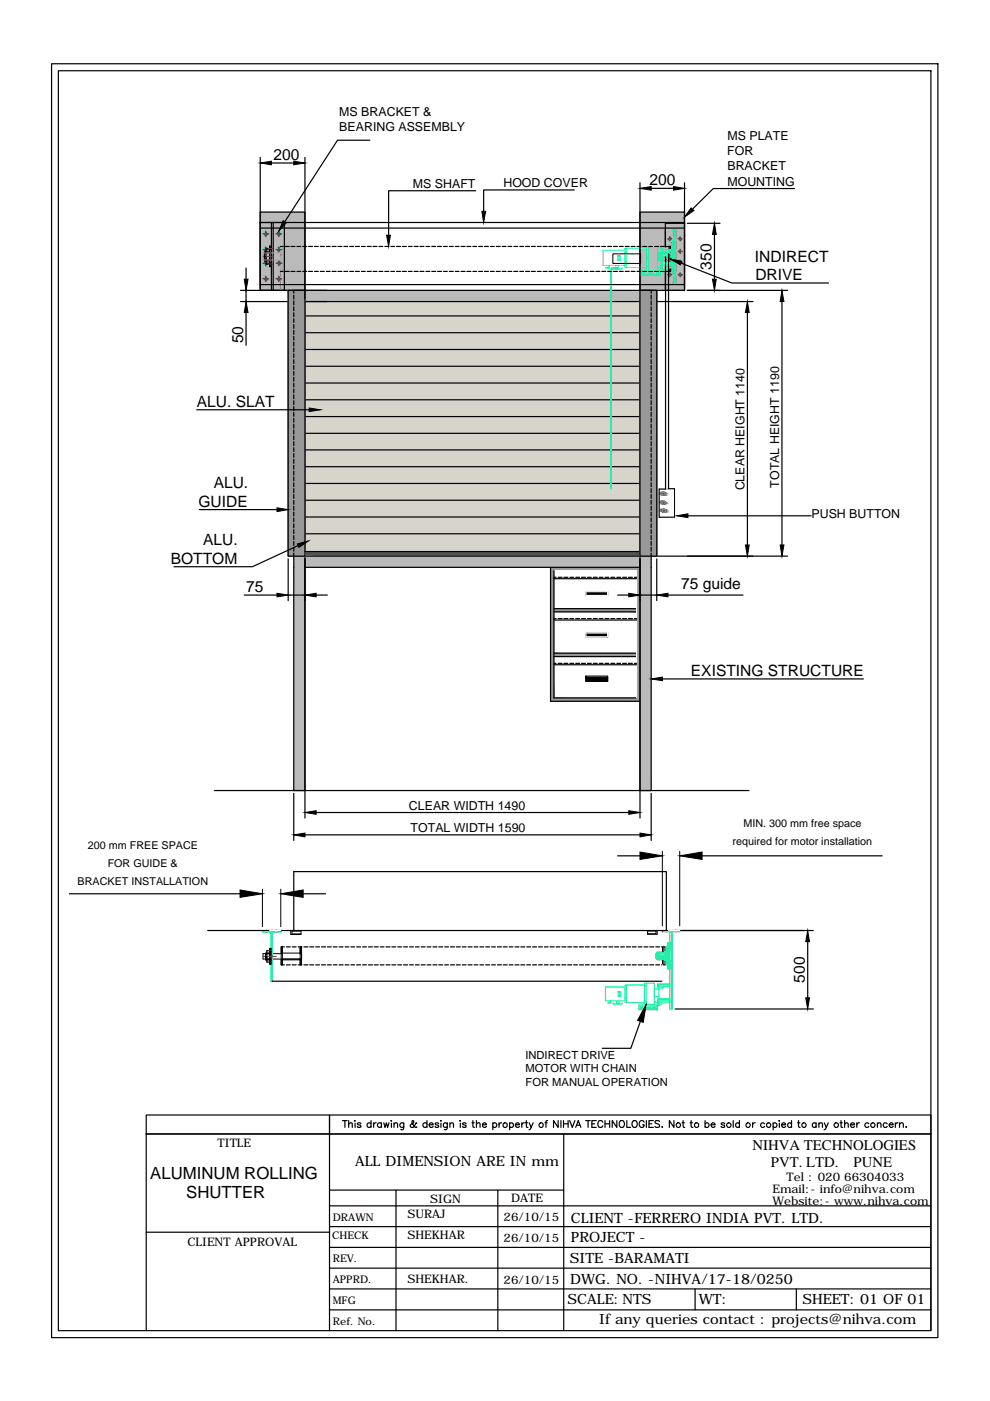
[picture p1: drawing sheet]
<svg xmlns="http://www.w3.org/2000/svg" width="210mm" height="297mm" viewBox="0 0 210 297" stroke-linecap="round" stroke-linejoin="round" font-family="sans-serif">
<!-- layer: TEBLE BOX -->
<g fill="none" stroke="#fafafa" stroke-width=".25">
<path d="M64.7 63.9h70.5v54h-70.5zM62.3 120.3v47.3h2.4v-47.3M62.3 120.3v-58.7h75.3v58.7M62.3 120.3h75.3M117.4 121h17.6v27M124.2 125.2h4.6v1.1h-4.6zM124.2 133.9h4.6v1.1h-4.6zM124.2 125.4h4.6M124.2 134.2h4.6M135.7 120.3v47.3M137.6 120.3v47.3h-2.4M45.4 167.6h113.4"/>
<path d="M57.2 197.3h2.3M141.7 197.3h2.4M140.5 204.6v3.4"/>
</g>
<!-- layer: 0 -->
<g fill="#989898" stroke="#989898" stroke-width=".21">
<path d="M116.7 120.3v.7h19zM116.7 120.3h19v.7z"/>
<path d="M135 121v27h.7zM135 121h.7v27z"/>
<path d="M116.7 121v27h.7zM116.7 121h.7v27z"/>
<path d="M116.7 148v.7h19zM116.7 148h19v.7z"/>
<path d="M117.4 129v.7h17.6zM117.4 129h17.6v.7z"/>
<path d="M117.4 138.5v.7h17.6zM117.4 138.5h17.6v.7z"/>
<path d="M62.3 61.6v56.3h2.4zM62.3 61.6h2.4v56.3z"/>
<path d="M61.1 61.6v56.3h1.2zM61.1 61.6h1.2v56.3z"/>
<path d="M138.1 61.6v56.3h1.1zM138.1 61.6h1.1v56.3z"/>
<path d="M135.7 61.6v56.3h2.4zM135.7 61.6h2.4v56.3z"/>
</g>
<g fill="none" stroke="#000" stroke-width=".25">
<path d="M10.9 13.5h188v270.1h-188zM12.4 15h185v267.1h-185zM55.2 33.4v27.6M57.5 34.6h4.8M64.7 33.4v29.9M78.4 29.7h-6.8l-11.2 17.3M135.7 38.7v79.2M138.1 39.9h4.7M145.1 38.7v22.3M168.5 40h-17.3l-4.4 4.3M52.2 56.8v2.4M55.2 45h9.5v16.6h-9.5z"/>
<path d="M55.2 47.2h5.1v14.4h-5.1zM55.2 47.2h89.9v.1M55.2 48.4h89.9M56.1 53.6h1.4M56.1 55.1h1.4M56.1 54.4h.3M57.2 52.2h.3v4.3h-.3zM57.2 53.4h-1.1v1.9h1.1M57.2 52.8h-.8v3.2h.8M57.2 52.5h.3M57.2 53h.3M57.2 55.7h.3"/>
<path d="M57.2 56.2h.3M57.5 47.2v14.4M57.9 47.2v14.4M59.5 52.3h.5M59.5 57.5h.5M60.5 52.3h.8M60.5 57.5h.8M61.7 52.3h.8M61.7 57.5h.8M63 52.3h.8M63 57.5h.8M64.2 52.3h.8"/>
<path d="M64.2 57.5h.8M65.4 52.3h.9M65.4 57.5h.9M66.7 52.3h.8M66.7 57.5h.8M67.9 52.3h.9M67.9 57.5h.9M69.2 52.3h.8M69.2 57.5h.8M70.4 52.3h.9M70.4 57.5h.9M71.6 52.3h.9"/>
<path d="M71.6 57.5h.9M72.9 52.3h.8M72.9 57.5h.8M74.1 52.3h.9M74.1 57.5h.9M75.4 52.3h.8M75.4 57.5h.8M76.6 52.3h.8M76.6 57.5h.8M77.9 52.3h.8M77.9 57.5h.8M79.1 52.3h.8"/>
<path d="M79.1 57.5h.8M80.4 52.3h.8M80.4 57.5h.8M81.6 52.3h.8M81.6 57.5h.8M82.9 52.3h.8M82.9 57.5h.8M84.1 52.3h.8M84.1 57.5h.8M85.3 52.3h.9M85.3 57.5h.9M86.6 52.3h.8"/>
<path d="M86.6 57.5h.8M87.8 52.3h.9M87.8 57.5h.9M89 52.3h.9M89 57.5h.9M90.3 52.3h.8M90.3 57.5h.8M91.5 52.3h.9M91.5 57.5h.9M92.8 52.3h.8M92.8 57.5h.8M94 52.3h.8"/>
<path d="M94 57.5h.8M95.3 52.3h.8M95.3 57.5h.8M96.5 52.3h.8M96.5 57.5h.8M97.8 52.3h.8M97.8 57.5h.8M99 52.3h.8M99 57.5h.8M100.3 52.3h.8M100.3 57.5h.8M100.9 40.4h-18.5v9.5"/>
<path d="M101.5 52.3h.8M101.5 57.5h.8M102.7 52.3h.9M102.7 57.5h.9M104 52.3h.8M104 57.5h.8M105.2 52.3h.9M105.2 57.5h.9M106.5 52.3h.8M106.5 57.5h.8M107.7 52.3h.8M107.7 57.5h.8"/>
<path d="M108.9 52.3h.9M108.9 57.5h.9M110.2 52.3h.8M110.2 57.5h.8M111.4 52.3h.9M111.4 57.5h.9M112.7 52.3h.8M112.7 57.5h.8M113.9 52.3h.8M113.9 57.5h.8M115.2 52.3h.8M115.2 57.5h.8"/>
<path d="M116.4 52.3h.8M116.4 57.5h.8M117.7 52.3h.8M117.7 57.5h.8M118.9 52.3h.8M118.9 57.5h.8M120.2 52.3h.8M120.2 57.5h.8M121.4 52.3h.8M121.4 57.5h.8M121.8 40.3h-19.3v4.5M122.6 52.3h.9"/>
<path d="M122.6 57.5h.9M123.9 52.3h.8M123.9 57.5h.8M125.1 52.3h.9M125.1 57.5h.9M126.3 52.3h.9M126.3 57.5h.9M127.6 52.3h.8M127.6 57.5h.8M128.8 52.3h.9M128.8 57.5h.9M130.1 52.3h.8"/>
<path d="M130.1 57.5h.8M131.3 52.3h.8M131.3 57.5h.8M132.6 52.3h.8M132.6 57.5h.8M133.8 52.3h.8M133.8 57.5h.8M135.1 52.3h.8M135.1 57.5h.8M135.7 45h9.4v16.6h-9.4zM136.3 52.3h.8M136.3 57.5h.8"/>
<path d="M137.6 52.3h.8M137.6 57.5h.8M138.8 52.3h.8M138.8 57.5h.8M140 52.3h.9M140 57.5h.9M141.1 48.7v3.6v-5h4v14.3h-4v-4.5M141.1 54.5v49.2M141.3 52.3h.6v.5M141.7 53.9v49.7M141.9 52.3h.3v.5M141.9 57v.5"/>
<path d="M142.2 57v.5h-.9M144.4 55.8l10.8 4.2h20.5M145.7 47.3h7M151.5 49.7v9.5M51 63.9h84.7M51 61.6h87.1v.6M52.2 61.6v2.3M52.2 66.3v6.9M55.2 60.3h89.9M61.1 63.9h3.6v54h-3.6zM61.1 61.6h3.6v56.3h-3.6zM62.3 61.6v3.1"/>
<path d="M62.3 65.1v.8M62.3 66.3v.9M62.3 67.6v.8M62.3 68.8v.8M62.3 70v.9M62.3 71.3v.8M62.3 72.5v.9M62.3 73.8v.8M62.3 75v.8M62.3 76.3v.8M62.3 77.5v.8M62.3 78.8v.8"/>
<path d="M62.3 80v.8M64.7 77.7h71M64.7 74.1h71M64.7 70.5h71M64.7 67h71M135.7 61.6h3.5v56.3h-3.5M135.7 61.6h3.5v56.3h-3.5zM136.3 63.9h23.4M138.1 62.6v.8M138.1 63.8v12.2M138.1 76.3v.8M138.1 77.5v.8"/>
<path d="M138.1 78.8v.8M138.1 80v.8M145.7 61.6h21.3M158.5 66.3v49.2M165.8 63.9v51.6M41.7 86.9h23.8M62.3 81.3v.8M62.3 82.5v.8M62.3 83.7v.9M62.3 85v.8M62.3 86.2v.9M62.3 87.4v.9"/>
<path d="M62.3 88.7v.8M62.3 89.9v.9M62.3 91.2v.8M62.3 92.4v.8M62.3 93.7v.8M62.3 94.9v.8M62.3 96.2v.8M62.3 97.4v.8M62.3 98.7v.8M62.3 99.9v.8M64.7 98.9h71M64.7 95.4h71"/>
<path d="M64.7 91.9h71M64.7 88.3h71M64.7 84.8h71M64.7 81.2h71M138.1 81.3v.8M138.1 82.5v.8M138.1 83.7v.9M138.1 85v.8M138.1 86.2v.9M138.1 87.4v.9M138.1 88.7v.8M138.1 89.9v.9"/>
<path d="M138.1 91.2v.8M138.1 92.4v.8M138.1 93.7v.8M138.1 94.9v.8M138.1 96.2v.8M138.1 97.4v.8M138.1 98.7v.8M138.1 99.9v.8M42.3 108h16.4M61.1 118.5v8.9M62.3 117.3v50.3h2.4v-49.7M62.3 101.1v.9"/>
<path d="M62.3 102.4v.8M62.3 103.6v.9M62.3 104.8v.9M62.3 106.1v.8M62.3 107.3v.9M62.3 108.6v.8M62.3 109.8v.8M62.3 111.1v.8M62.3 112.3v.8M62.3 113.6v.8M62.3 114.8v.8M62.3 116v.9"/>
<path d="M63.2 115.7l-9.7 4.5h-16.6M64.7 118.5v55M64.7 117.9h71M64.7 113.2h71M64.7 109.6h71M64.7 106.1h71M64.7 102.5h71M64.7 116.9h71M135.7 118.5v55M136.3 117.9h30.7M138.1 105.8v61.8h-2.4v-49.7M138.1 101.1v.9"/>
<path d="M138.1 102.4v.8M138.1 103.6v.9M138.1 104.8v.9M139.2 118.5v8.9M145.9 109.4h26.1M51.8 126.2h6.9M61.1 126.2h3.6M64.7 120.3h71M67 126.2h2.4M116.7 120.3v28.4h19M117.4 129.7h17.6M117.4 129h17.6"/>
<path d="M117.4 139.2h17.6M117.4 138.5h17.6M117.4 121v27h17.6M117.4 122.4h.5M117.4 131.2h.5M117.4 122.7h17.6M117.4 131.5h17.6M118.3 122.4h.9M118.3 131.2h.9M119.6 122.4h.8M119.6 131.2h.8M120.8 122.4h.8"/>
<path d="M120.8 131.2h.8M122.1 122.4h.8M122.1 131.2h.8M123.3 122.4h.8M123.3 131.2h.8M124.6 122.4h.8M124.6 131.2h.8M125.8 122.4h.8M125.8 131.2h.8M127.1 122.4h.8M127.1 131.2h.8M128.3 122.4h.8"/>
<path d="M128.3 131.2h.8M129.5 122.4h.9M129.5 131.2h.9M130.8 122.4h.8M130.8 131.2h.8M131 126.2h2.3M132 122.4h.9M132 131.2h.9M133.2 122.4h.9M133.2 131.2h.9M134.5 122.4h.5M134.5 131.2h.5"/>
<path d="M135.7 126.2h3.5M141.6 126.2h15.9M117.4 140.6h.5M117.4 140.9h17.6M118.3 140.6h.9M119.6 140.6h.8M120.8 140.6h.8M122.1 140.6h.8M123.3 140.6h.8M124.2 143.4h4.6v1.1h-4.6zM124.2 143.7h4.6M124.6 140.6h.8"/>
<path d="M125.8 140.6h.8M127.1 140.6h.8M128.3 140.6h.8M129.5 140.6h.9M130.8 140.6h.8M132 140.6h.9M133.2 140.6h.9M134.5 140.6h.5M140.4 143.9h42.7M45.4 167.6h113.4M62.3 168.2v10M64.7 177h71"/>
<path d="M67 172.3h66.3M138.1 168.2v10M14.7 189.5h36.2M44 197.3h128.4M62.3 197.3v-12.5h79v12.5M64.3 189.5h4.7M131 181.5h4.7M148.9 181.5h38.1M171.3 199.7v11.9M56.3 202.2h1.2M56.3 203.3h1.2M56.3 202.8h.3"/>
<path d="M57.2 201.1h.3v3.3h-.3zM57.2 202.1h-.9v1.4h.9M57.2 201.6h-.6v2.4h.6M57.2 201.4h.3M57.2 201.7h.3M57.2 203.8h.3M57.2 204.2h.3M57.7 208h82.8M59.6 200.8h.7M59.6 204.6h.7M60.7 200.8h.8M60.7 204.6h.8"/>
<path d="M61.9 200.8h.9M61.9 204.6h.9M63.2 200.8h.8M63.2 204.6h.8M64.4 200.8h.9M64.4 204.6h.9M65.7 200.8h.8M65.7 204.6h.8M66.9 200.8h.8M66.9 204.6h.8M68.2 200.8h.8M68.2 204.6h.8"/>
<path d="M69.4 200.8h.8M69.4 204.6h.8M70.7 200.8h.8M70.7 204.6h.8M71.9 200.8h.8M71.9 204.6h.8M73.2 200.8h.8M73.2 204.6h.8M74.4 200.8h.8M74.4 204.6h.8M75.6 200.8h.9M75.6 204.6h.9"/>
<path d="M76.9 200.8h.8M76.9 204.6h.8M78.1 200.8h.9M78.1 204.6h.9M79.3 200.8h.9M79.3 204.6h.9M80.6 200.8h.8M80.6 204.6h.8M81.8 200.8h.9M81.8 204.6h.9M83.1 200.8h.8M83.1 204.6h.8"/>
<path d="M84.3 200.8h.8M84.3 204.6h.8M85.6 200.8h.8M85.6 204.6h.8M86.8 200.8h.8M86.8 204.6h.8M88.1 200.8h.8M88.1 204.6h.8M89.3 200.8h.8M89.3 204.6h.8M90.6 200.8h.8M90.6 204.6h.8"/>
<path d="M91.8 200.8h.8M91.8 204.6h.8M93 200.8h.9M93 204.6h.9M94.3 200.8h.8M94.3 204.6h.8M95.5 200.8h.9M95.5 204.6h.9M96.7 200.8h.9M96.7 204.6h.9M98 200.8h.8M98 204.6h.8"/>
<path d="M99.2 200.8h.9M99.2 204.6h.9M100.5 200.8h.8M100.5 204.6h.8M101.7 200.8h.8M101.7 204.6h.8M103 200.8h.8M103 204.6h.8M104.2 200.8h.8M104.2 204.6h.8M105.5 200.8h.8M105.5 204.6h.8"/>
<path d="M106.7 200.8h.8M106.7 204.6h.8M108 200.8h.8M108 204.6h.8M109.2 200.8h.8M109.2 204.6h.8M110.4 200.8h.9M110.4 204.6h.9M111.7 200.8h.8M111.7 204.6h.8M112.9 200.8h.9M112.9 204.6h.9"/>
<path d="M114.2 200.8h.8M114.2 204.6h.8M115.4 200.8h.8M115.4 204.6h.8M116.6 200.8h.9M116.6 204.6h.9M117.9 200.8h.8M117.9 204.6h.8M119.1 200.8h.9M119.1 204.6h.9M120.4 200.8h.8M120.4 204.6h.8"/>
<path d="M121.6 200.8h.8M121.6 204.6h.8M122.9 200.8h.8M122.9 204.6h.8M124.1 200.8h.8M124.1 204.6h.8M125.4 200.8h.8M125.4 204.6h.8M126.6 200.8h.8M126.6 204.6h.8M127.9 200.8h.8M127.9 204.6h.8"/>
<path d="M129.1 200.8h.8M129.1 204.6h.8M130.3 200.8h.9M130.3 204.6h.9M131.6 200.8h.8M131.6 204.6h.8M132.8 200.8h.9M132.8 204.6h.9M134 200.8h.9M134 204.6h.9M135.3 200.8h.8M135.3 204.6h.8"/>
<path d="M135.8 216.5l-2.1 5.8h-6M136.5 200.8h.9M136.5 204.6h.9M137.8 200.8h.8M137.8 204.6h.8M139 200.8h.8M139 204.6h.8M140.3 200.8h.7M140.3 204.6h.7M143.1 213.9h29.3M72.6 237.6h1M73.1 237.6v1.4"/>
<path d="M73.9 238.4l.4-.3h.3l.1 .9M73.9 237.6v1.4M75.2 237.6h.1zM75.3 238.1v.9M76.5 238.3a.43 .43 0 0 0-.8 0l.8 .3v.2v.2h-.2h-.5l-.1-.2M78.7 238.3a.47 .47 0 0 0-.7-.1 .47 .47 0 0 0 0 .7 .47 .47 0 0 0 .7-.1M78.7 237.6v1.4M79.2 238.1v.9M79.8 238.1l-.5 .2-.1 .2M80.9 238.3a.47 .47 0 0 0-.7-.1 .47 .47 0 0 0 0 .7 .47 .47 0 0 0 .7-.1M80.9 238.1v.9M81.4 238.1l.2 .9 .3-.9 .3 .9 .3-.9"/>
<path d="M82.9 237.6h.1zM83 238.1v.9M83.5 238.4l.4-.3h.3l.1 .9M83.5 238.1v.9M85.6 238.1l-.1 1.3-.2 .1h-.3M85.6 238.3a.47 .47 0 0 0-.7-.1 .47 .47 0 0 0 0 .7 .47 .47 0 0 0 .7-.1M88.4 238.2l-.2-.1a.89 .89 0 0 1-1.1 .8v-.4l.6-.4v-.5h-.2l-.2 .2 .2 .6 .5 .6h.3l.1-.1M90.5 238.3a.47 .47 0 0 0-.7-.1 .47 .47 0 0 0 0 .7 .47 .47 0 0 0 .7-.1M90.5 237.6v1.4M91 238.5h.8a.45 .45 0 0 0-.6-.4 .45 .45 0 0 0-.1 .7l.2 .2h.4l.1-.2M93 238.3l-.1-.2a.44 .44 0 0 0-.6 .2l.7 .5-.3 .2h-.4v-.2M93.5 237.6v.1z"/>
<path d="M93.5 238.1v.9M94.8 238.1v1.3l-.3 .1h-.3M94.8 238.3a.47 .47 0 0 0-.7-.1 .47 .47 0 0 0 0 .7 .47 .47 0 0 0 .7-.1M95.4 238.4l.3-.3h.4l.1 .9M95.4 238.1v.9M97.5 237.6h.1zM97.6 238.1v.9M98.8 238.3a.43 .43 0 0 0-.7 0l.7 .3v.2v.2h-.2h-.5v-.2M100 238.1h.6M100.3 237.6v1.2v.2h.3M101 238.4l.4-.3h.3l.1 .9M101 237.6v1.4"/>
<path d="M102.3 238.5h.8a.48 .48 0 0 0-.6-.3 .48 .48 0 0 0-.2 .6 .48 .48 0 0 0 .7 .2l.1-.2M104.5 238.3a.47 .47 0 0 1 .7-.1 .47 .47 0 0 1 0 .7 .47 .47 0 0 1-.7-.1M104.5 238.1v1.4M105.8 238.1v.9M106.4 238.1h-.4l-.2 .4M108 238.3a.45 .45 0 0 1 .7-.1 .45 .45 0 0 1 0 .7 .45 .45 0 0 1-.7-.1M108 238.1v1.4M109.3 238.5h.8a.45 .45 0 0 0-.6-.4 .45 .45 0 0 0-.1 .7l.3 .2 .4-.2M110.6 238.1v.9M111.2 238.1l-.5 .2-.1 .2M111.4 238.1h.5M111.6 237.6v1.4h.3"/>
<path d="M112.2 238.1l.4 .9 .4-.9M112.6 239l-.1 .3-.3 .2M115.5 238.1h.5M116.1 237.6h-.3v1.4M118.3 237.6v1.4l-.9-1.4v1.4M118.9 237.6v1.4M119.5 237.6v1.4M119.5 238.3h1M120.5 237.6v1.4M120.8 237.6l.5 1.4 .6-1.4M122.1 239l.5-1.4 .6 1.4M122.3 238.6h.7"/>
<path d="M124.2 237.6h1M124.7 237.6v1.4M125.5 238.3h.5M126.4 237.6h-.9v1.4h.9M127.8 237.9a.55 .55 0 0 0-.6-.3 .55 .55 0 0 0-.4 .5v.4a.55 .55 0 0 0 .4 .5 .55 .55 0 0 0 .6-.3M128.3 238.3h1M128.3 237.6v1.4M129.3 237.6v1.4M130.8 237.6v1.4l-1-1.4v1.4M131.5 237.6a.71 .71 0 0 1 .9 .3 .71 .71 0 0 1-.1 .9l-.2 .2a.75 .75 0 0 1-.8-.4 .75 .75 0 0 1 .2-1zM132.9 237.6v1.4h.8M134.1 237.8l.2-.2a.72 .72 0 0 1 .9 .5 .72 .72 0 0 1-.5 .9 .76 .76 0 0 1-.6-1.2z"/>
<path d="M136.6 237.9a.55 .55 0 0 0-.6-.3 .55 .55 0 0 0-.5 .5v.4a.53 .53 0 0 0 .6 .5 .53 .53 0 0 0 .5-.5h-.4M137 237.6v1.4M137.6 238.3h.6M138.5 237.6h-.9v1.4h.9M139.8 237.8l-.3-.2h-.5l-.1 .2 .1 .3 .7 .3 .1 .2-.1 .4h-.5l-.3-.2M140.4 238.9v.1zM142.9 237.6v1.4l-1-1.4v1.4M144.6 238.1h.5M144.8 237.6v1.2l.1 .2h.3M146.3 238.1h.5M146.5 237.6v1.2l.1 .2h.3M149.5 238.3a.47 .47 0 0 1 .7-.1 .47 .47 0 0 1 0 .7 .47 .47 0 0 1-.7-.1"/>
<path d="M149.5 237.6v1.4M150.8 238.5h.8a.45 .45 0 0 0-.6-.4 .45 .45 0 0 0-.2 .7l.3 .2 .5-.2M153.6 238.3a.43 .43 0 0 0-.7 0l.7 .3v.2v.2h-.2h-.4l-.1-.2M155.5 237.6v1.4M156.8 238.3a.45 .45 0 0 0-.7-.1 .45 .45 0 0 0 0 .7 .45 .45 0 0 0 .7-.1M156.8 237.6v1.4M159.6 238.1v.9M160.1 238.1l-.5 .2v.2M162.1 238.3a.47 .47 0 0 0-.7-.1 .47 .47 0 0 0 0 .7 .47 .47 0 0 0 .7-.1M163.9 238.3a.45 .45 0 0 1 .7-.1 .45 .45 0 0 1 0 .7 .45 .45 0 0 1-.7-.1M163.9 238.1v1.4M165.2 237.6h.1z"/>
<path d="M165.2 238.1v.9M165.7 238.5h.9a.45 .45 0 0 0-.7-.4 .45 .45 0 0 0-.1 .7l.3 .2 .5-.2M167.8 238.3a.47 .47 0 0 0-.7-.1 .47 .47 0 0 0 0 .7 .47 .47 0 0 0 .7-.1M167.8 237.6v1.4M169.1 238.1h.5M169.3 237.6v1.2l.1 .2h.2M173 238.3a.45 .45 0 0 0-.6-.1 .45 .45 0 0 0 0 .7 .45 .45 0 0 0 .6-.1M173 238.1v.9M173.6 238.4l.4-.3h.3l.1 .9M173.6 238.1v.9M174.8 238.1l.4 .9 .4-.9M175.2 239l-.1 .3-.4 .2"/>
<path d="M178.1 238.1h.5M178.3 237.6l.1 1.4h.3M179.1 238.4l.3-.3h.4v.9M179.1 237.6v1.4M180.3 238.5h.9a.45 .45 0 0 0-.7-.4 .45 .45 0 0 0-.1 .7l.3 .2 .5-.2M181.7 238.1v.9M182.2 238.1l-.5 .2v.2M184.2 238.3a.47 .47 0 0 0-.7-.1 .47 .47 0 0 0 0 .7 .47 .47 0 0 0 .7-.1M186 238.4l.4-.3h.3l.1 .9M186 238.1v.9M188.1 238.3a.47 .47 0 0 0-.7-.1 .47 .47 0 0 0 0 .7 .47 .47 0 0 0 .7-.1M188.5 238.5h.9a.45 .45 0 0 0-.7-.4 .45 .45 0 0 0-.1 .7l.3 .2 .5-.2"/>
<path d="M189.8 238.1v.9M190.4 238.1h-.4l-.2 .4M190.7 238.4l.4-.3h.3l.1 .9M190.7 238.1v.9M192.1 238.9v.1zM69.9 255.7h127.5M69.9 240.4v41.7M69.9 252.3h49.6M84 252.3v29.8M105.6 252.3v29.8M119.5 240.4v41.7M31 261.3h38.9"/>
<path d="M69.9 268.9h127.5M69.9 264.5h127.5M69.9 260.1h127.5M69.9 273.3h127.5M69.9 277.7h127.5M147.4 273.3v4.4M168.8 273.3v4.4M31 282.1v-41.7h166.4h-127.5v-4h127.5v45.7"/>
<circle cx="107.1" cy="238.5" r=".49"/>
<circle cx="114.7" cy="238.5" r=".48"/>
<circle cx="143.8" cy="238.5" r=".48"/>
<circle cx="147.7" cy="238.5" r=".49"/>
<circle cx="154.5" cy="238.5" r=".48"/>
<circle cx="158.6" cy="238.5" r=".48"/>
<circle cx="163" cy="238.5" r=".48"/>
<circle cx="170.4" cy="238.5" r=".48"/>
<circle cx="177.3" cy="238.5" r=".48"/>
<circle cx="185.1" cy="238.5" r=".48"/>
</g>
<g fill="#000" stroke="#000" stroke-width=".21">
<path d="M55.2 34.6l2.3-.4v.7zM62.3 34.2l2.4 .4-2.4 .3zM135.7 39.9l2.4-.3v.7zM142.8 39.6l2.3 .3-2.3 .4zM51.8 59.2h.8l-.4 2.4zM60 46.8l.7 .4-1.6 1.8zM82 49.9h.8l-.4 2.4zM102.2 44.8h.8l-.5 2.4zM142.2 54.9l2.3 .5-.3 .7zM146.5 44.1l.6 .5-2 1.4zM151.5 47.3l.4 2.4h-.8zM151.1 59.2h.8l-.4 2.4z"/>
<path d="M52.2 63.9l.4 2.4h-.8zM158.5 63.9l.3 2.4h-.8zM165.8 61.6l.4 2.3h-.8zM65.5 86.5l2.4 .4-2.4 .4zM58.7 107.7l2.4 .3-2.4 .5zM63 115.3l2.4-.6-2 1.3zM143.5 109.4l2.4-.5v.8zM158 115.5h.8l-.3 2.4zM165.4 115.5h.8l-.4 2.4zM58.7 125.8l2.4 .4-2.4 .3zM64.7 126.2l2.3-.4v.7zM133.3 125.8l2.4 .4-2.4 .3z"/>
<path d="M139.2 126.2l2.4-.4v.7zM138.1 143.9l2.3-.3v.7zM62.3 177l2.4-.4v.8zM64.7 172.3l2.3-.4v.7zM133.3 171.9l2.4 .4-2.4 .3zM135.7 176.6l2.4 .4-2.4 .4zM50.9 188.7l4.7 .8-4.7 .8zM59.5 189.5l4.8-.8v1.6zM135.7 180.7l4.7 .8-4.7 .7zM144.1 181.5l4.8-.8v1.5zM171.3 197.3l.3 2.4h-.8zM137 213l-.6 3.8-1.2-.5z"/>
<path d="M170.8 211.6h.8l-.3 2.3z"/>
<path d="M124.2 125.4v.9h4.6zM124.2 125.4h4.6v.9z"/>
<path d="M124.2 134.2v.8h4.6zM124.2 134.2h4.6v.8z"/>
<path d="M124.2 143.7v.8h4.6zM124.2 143.7h4.6v.8z"/>
</g>
<g fill="#d7d5cb" stroke="#d7d5cb" stroke-width=".21">
<path d="M64.7 63.9v3.1h71zM64.7 63.9h71v3.1z"/>
<path d="M64.7 109.6v3.6h71zM64.7 109.6h71v3.6zM64.7 106.1v3.5h71zM64.7 106.1h71v3.5zM64.7 102.5v3.6h71zM64.7 102.5h71v3.6zM64.7 98.9v3.6h71zM64.7 98.9h71v3.6zM64.7 95.4v3.5h71zM64.7 95.4h71v3.5zM64.7 91.9v3.5h71zM64.7 91.9h71v3.5zM64.7 88.3v3.6h71zM64.7 88.3h71v3.6zM64.7 84.8v3.5h71zM64.7 84.8h71v3.5zM64.7 81.2v3.6h71zM64.7 81.2h71v3.6zM64.7 77.7v3.5h71zM64.7 77.7h71v3.5zM64.7 74.1v3.6h71zM64.7 74.1h71v3.6zM64.7 70.5v3.6h71zM64.7 70.5h71v3.6zM64.7 67v3.5h71zM64.7 67h71v3.5z"/>
<path d="M64.7 113.2v3.7h71zM64.7 113.2h71v3.7z"/>
</g>
<path d="M64.7 116.9v1h71zM64.7 116.9h71v1z" fill="#545454" stroke="#545454" stroke-width=".21"/>
<g fill="#bababa" stroke="#bababa" stroke-width=".21">
<path d="M64.7 61.6v2.1h71zM64.7 61.6h71v2.1z"/>
<path d="M64.7 63.7v.2h71zM64.7 63.7h71v.2z"/>
<path d="M55.2 45v16.6h9.5zM55.2 45h9.5v16.6z"/>
<path d="M135.7 45v16.6h9.4zM135.7 45h9.4v16.6z"/>
<path d="M64.7 117.9v2.4h71zM64.7 117.9h71v2.4z"/>
<path d="M62.3 117.9v2.4h2.4zM62.3 117.9h2.4v2.4z"/>
<path d="M62.3 120.3v47.3h2.4zM62.3 120.3h2.4v47.3z"/>
<path d="M135.7 117.9v2.4h2.4zM135.7 117.9h2.4v2.4z"/>
<path d="M135.7 120.3v47.3h2.4zM135.7 120.3h2.4v47.3z"/>
</g>
<path d="M59.5 52.3v5.2M59.5 55.9h.3M59.5 53.6h-3.9v1.5h3.9M59.8 52.3v5.2M141.9 52.8v4.2M142.2 52.8v4.2" fill="none" stroke="#f0f" stroke-width=".21"/>
<g fill="none" stroke="#000" stroke-width=".21">
<path d="M129.9 53.8h5.9v2.1h-5.9zM141.7 53.9h1.3M145.1 48.7v11.5M141.7 103.6h1.3v6.1h-3.2v-6h1.3M55.6 197.3h3.9v.3M55.6 188.5v8M59.5 188.5v8M61.7 197.3v.8h2.1v-.8M63.8 197.4h-1.9v.6h1.9M137.3 197.4h1.8v.6h-1.8M137.3 197.3v.8h2v-.8M140.4 180.5v15.8"/>
<path d="M144.1 197.3h-3.7v.2M144.1 180.5v15.8M145 197.3h.1M59.6 200.8h.1M59.6 203.5h.1M59.6 204.6l.3-.3-.2 .3M59.6 200.8v3.8M59.7 200.8h-.1M59.7 203.5l-.1 .1M59.7 200.8l-.1 .1M59.8 203.5l-.2 .2M59.8 200.8l-.2 .2"/>
<path d="M59.8 203.5l-.2 .3M59.9 200.8l-.3 .3M59.9 200.9l-.3 .3M59.9 201l-.3 .3M59.9 201.1l-.3 .3M59.9 201.2l-.3 .2M59.9 201.2l-.3 .3M59.9 201.3l-.3 .3M59.9 201.4l-.3 .3M59.9 201.5l-.3 .4M59.9 201.7l-.3 .3M59.9 201.8l-.3 .3h4l.3-.3"/>
<path d="M59.9 201.9l-.2 .2M59.9 202l-.1 .1M59.9 203.6l-.3 .2M59.9 203.6l-.3 .3M59.9 203.7l-.3 .3M59.9 203.8l-.3 .3M59.9 203.9l-.3 .3M59.9 204l-.3 .3M59.9 204.1l-.3 .3M59.9 204.2l-.3 .3M59.9 204.4l-.2 .2M59.9 200.8l-.1 3.8"/>
<path d="M59.9 202.2h-4.1v1.1h8.1M63.6 200.8v3.8M63.7 200.8h-.1M63.7 203.3l-.1 .2h-4M63.8 200.8l-.2 .1M63.8 203.3l-.2 .3M63.9 200.8l-.3 .2M63.9 203.3l-.3 .3M63.9 200.8l-.3 .3M63.9 200.9l-.3 .3M63.9 201l-.3 .2M63.9 201l-.3 .3"/>
<path d="M63.9 201.1l-.3 .3M63.9 201.2l-.3 .3M63.9 201.3l-.3 .4M63.9 201.5l-.3 .3M63.9 201.6l-.3 .3M63.9 201.7l-.3 .3M63.9 201.9l-.3 .3M63.9 201.9l-.2 .3h.2M63.9 202l-.2 .2M63.9 202.1l-.1 .1M63.9 202.2h.1M63.9 203.4l-.3 .3"/>
<path d="M63.9 203.5l-.3 .3M63.9 203.6l-.3 .2M63.9 203.6l-.3 .3M63.9 203.7l-.3 .3M63.9 203.8l-.3 .3M63.9 203.9l-.3 .3M63.9 204l-.3 .4M63.9 204.2l-.3 .3M63.9 204.3l-.3 .3M63.9 204.4l-.2 .2M63.9 204.5l-.1 .1M63.9 200.8v3.8"/>
<path d="M140.5 200.8v1.1M140.5 203.5v1.1M140.6 200.8v1.1M140.6 203.5v1.1M141 200.8v3.8"/>
</g>
<g fill="none" stroke="#0f0" stroke-width=".21">
<path d="M139.7 53.8v1.3M139.8 54.1h.4M139.8 54.8h.4v.3l1.6-.1M139.8 54.8h.4M139.8 53.7l-.1 .2v1.1l.1 .2M139.8 54.5h2M140.2 53.9h1.6M141.8 53.5h-2v1.9h2M141.8 53.8h-1.6v.4h-.4M141.9 53.2l-.1 .2v2.1l.1 .1M141.9 53.2v2.4M141.9 53.2h.4"/>
<path d="M141.9 55.6h.4M142.5 51.8l-.2 .3v4.7l.2 .2M142.5 51.4h.1v6h-.1M142.6 48.7h.6v11.5h-.6v-.2h.4v-11.2h-.4zM142.6 57.4v.5h.4M142.6 51.3v6.3M143 48.7v1.6M143 51.2v1.6M143 53.6v1.7M143 56.1v1.7M143 58.6v1.6M143 51h.1"/>
<path d="M143 57.9h.1M143 51h-.4v.4M143 56.1h.2M143 56.3h.2M143 52.6h.2M143 52.8h.2M143 53.1l-.1 .3v2.1l.1 .2-.2-.2v-2.1zM143.2 53.9h-3.7v1.1h3.7M143.3 48.7v1.6M143.3 51.2v1.6M143.3 53.6v1.7M143.3 56.1v1.7"/>
<path d="M143.3 58.6v1.6M145.1 48.7v1.6M145.1 51.2v1.6M145.1 53.6v1.7M145.1 56.1v1.7M145.1 58.6v1.6M55.6 197.3h3.9v.3h-3.9zM57.5 197.2v10.8h.2v-10.8M140.4 197.3h3.7v.2h-3.7zM142 197.5v16.4h.6v-16.4M142.4 197.5v16.4"/>
<circle cx="142" cy="50.6" r=".32"/>
<circle cx="142" cy="58.2" r=".32"/>
<circle cx="144.2" cy="50.6" r=".32"/>
<circle cx="144.2" cy="53.3" r=".32"/>
<circle cx="144.2" cy="55.6" r=".32"/>
<circle cx="144.2" cy="58.2" r=".32"/>
</g>
<g fill="none" stroke="#0ff" stroke-width=".21">
<path d="M129.1 56.3v.4l-.6 .1h.7v-.5M129.7 56.9l.2 .1h1.8l.2-.1-.2 .2h-1.8zM129.8 56.8l-.2 .1M130.1 56.8h.1M130.5 56.3v.7M130.6 56.8h.1M130.9 54.2h.6v1.1h-.6zM131.1 56.3v.7M131.1 54.4h.2zM131.1 55h.2zM132.5 53.1h-4.6v3.2h4.6M132.6 53.7h.1z"/>
<path d="M132.6 55.5l.1 .1zM132.8 52.6v4.1M135.7 57.5h4.3M135.9 58.2l4 .1zM136 57.7h.2v.5h-.2zM136.3 58l.1 .2zM136.5 58v.2zM136.6 57.8l.1 .4zM137 52.2h2.4v5h-2.4zM137 52.6l-4.5 .1v3.9l.1 .1h4.4M137.2 52.9h.1zM137.3 54.7v.1z"/>
<path d="M137.3 56.4l.1 .1zM137.3 58h.1v.2h-.1zM137.5 58h.1v.2h-.1zM137.5 52.2v5M137.7 58l.1 .2zM137.9 57.8v.4zM138 58l.1 .2zM138.1 58h.2v.2h-.2zM138.4 58h.1v.2h-.1zM139.1 57.8l.1 .4zM139.2 58l.1 .2zM139.4 58l.1 .2z"/>
<path d="M139.4 56.4h.1l-.1 .1M139.4 55.3h1M139.4 53.5h1M139.4 56.7h1M139.6 57.7h.2v.5h-.2zM140 57.3v1.1M140.1 57.3h-4.4v1.1h4.4M140.1 56h2.9M140.1 56.4h2.9M140.1 52.8h.3M140.2 52.6v.4M140.2 55.9v.6"/>
<path d="M140.2 52.4v.1M140.3 57.2h.3M140.4 57.3h.1M140.4 57h.1M140.4 57.1h.1M140.4 57.2h.1M140.4 52.9h2.6M140.4 56.8h2.6M140.4 55.8h2.6M140.4 52.4h-.3v.6h.3M140.4 55.9h-.3v.6h.3M140.4 57h-.3v1.5v-1.5h.3"/>
<path d="M141.4 56.8l-.7 .7-.2-.1M143 52.3h-2.6v5.1M143 53.1h-1.6v.2h-1M143 52.5h-2.9"/>
<circle cx="131.2" cy="54.4" r=".06"/>
<circle cx="131.2" cy="54.9" r=".06"/>
<circle cx="132.7" cy="53.6" r=".06"/>
<circle cx="132.7" cy="55.6" r=".06"/>
<circle cx="137.3" cy="52.9" r=".06"/>
<circle cx="137.3" cy="54.7" r=".06"/>
<circle cx="137.3" cy="56.5" r=".06"/>
</g>
<!-- layer: labeling -->
<g fill="none" stroke="#0ff" stroke-width=".21">
<path d="M129.5 58.4l.1 .3M129.5 58.2l.1 .1M129.5 58.2h.1M129.5 58.4h.1M129.5 59.5l.1 .1M129.5 59.5h.1M129.5 59.9h.1M129.5 57.3l.1 .1M129.6 57.4v.1M129.6 57.8v.1M129.6 58.3h.1M129.6 58.7v.1"/>
<path d="M129.6 59.1v.1M129.6 59.6v.1M129.6 57.5v.3M129.6 57.9v.3M129.6 58.8v.3M129.6 59.2v.3M129.6 59.7v.3M129.6 57.9l-.1 .3M129.6 59.2l-.1 .3M129.6 58.3l-.1 .1M129.6 58.3v.1M129.6 57.2v.2"/>
<path d="M129.6 58.4v.3M129.6 58.2v.1M129.6 59.5v.1M129.7 57h-.1v.2M129.7 57l-.1 .2M129.8 56.8l.3 .1M129.8 56.8l.1 .1M130 56.7l-.2 .1M130 56.7v.2M130 56.7l.1 .1M130.3 56.7l.3 .1-.3 .1M130.3 56.7v.2"/>
<path d="M130.7 56.9v-.2h.3v.2M130.7 56.9h.3M131 56.8l-.2 .1M131 56.8v.1M129.5 61v.3M129.5 61.5l.1 .2M129.5 62.8l.1 .2M129.5 64.1l.1 .3M129.5 66.7v.2M129.5 67.2l.1 .2M129.5 68.5l.1 .2M129.5 69.8v.2"/>
<path d="M129.5 70.2l.1 .3M129.5 71v.3M129.5 72.8l.1 .3M129.5 74.1l.1 .3M129.5 75.9l.1 .2M129.5 78.5l.1 .3M129.5 60.8l.1 .1M129.5 60.8h.1M129.5 61.2l.1 .1M129.5 61.5h.1M129.5 62.8h.1M129.5 63.9h.1"/>
<path d="M129.5 64.1h.1M129.5 65.2h.1M129.5 65.6l.1 .1M129.5 66.9l.1 .1M129.5 66.9h.1M129.5 67.2h.1M129.5 68.5h.1M129.5 69.5l.1 .1M129.5 69.5h.1M129.5 69.8h.1M129.5 70h.1M129.5 69.9h.1"/>
<path d="M129.5 70.2h.1M129.5 70.8l.1 .1M129.5 70.8h.1M129.5 71.3h.1M129.5 72.6l.1 .1M129.5 72.6h.1M129.5 72.8h.1M129.5 73.9l.1 .1M129.5 73.9h.1M129.5 74.3l.1 .1M129.5 74.1h.1M129.5 75.2l.1 .1"/>
<path d="M129.5 75.2h.1M129.5 75.9h.1M129.5 76.9l.1 .1M129.5 76.9h.1M129.5 78.2l.1 .1M129.5 78.2h.1M129.5 78.7l.1 .1M129.5 78.5h.1M129.5 79.6h.1M129.5 80h.1M129.5 79.8h.1M129.6 60v.1"/>
<path d="M129.6 60.4v.2M129.6 60.9v.1M129.6 61.3v.1M129.6 61.7v.2M129.6 62.2v.1M129.6 62.6v.1M129.6 63v.2M129.6 63.5v.1M129.6 63.9v.1M129.6 64.4v.1M129.6 64.8v.1M129.6 65.2v.1"/>
<path d="M129.6 65.7v.1M129.6 66.1v.1M129.6 66.5v.1M129.6 67v.1M129.6 67.4v.1M129.6 67.8v.2M129.6 68.3v.1M129.6 68.7v.1M129.6 69.1v.2M129.6 69.6v.1M129.6 70v.1M129.6 70.5v.1"/>
<path d="M129.6 70.9v.1M129.6 71.3v.1M129.6 71.8v.1M129.6 72.2v.1M129.6 72.7h.1M129.6 73.1v.1M129.6 73.5v.1M129.6 74v.1M129.6 74.4v.1M129.6 74.8v.1M129.6 75.3v.1M129.6 75.7v.1"/>
<path d="M129.6 76.1v.2M129.6 76.6v.1M129.6 77v.1M129.6 77.4v.2M129.6 77.9v.1M129.6 78.3v.1M129.6 78.8v.1M129.6 79.2v.1M129.6 79.6v.1M129.6 60.1v.3M129.6 60.6v.2M129.6 61v.3"/>
<path d="M129.6 61.9v.3M129.6 62.3v.3M129.6 63.2v.3M129.6 63.6v.3M129.6 64.5v.3M129.6 64.9v.3M129.6 65.3v.3M129.6 65.8v.3M129.6 66.2v.3M129.6 67.5v.3M129.6 68v.3M129.6 68.8v.3"/>
<path d="M129.6 69.3v.2M129.6 70.6v.2M129.6 71v.3M129.6 71.4v.4M129.6 71.9v.3M129.6 72.3v.3M129.6 73.2v.3M129.6 73.6v.3M129.6 74.5v.3M129.6 74.9v.3M129.6 75.4v.3M129.6 76.3v.3"/>
<path d="M129.6 76.7v.2M129.6 77.1v.3M129.6 77.6v.3M129.6 78v.2M129.6 78.9v.3M129.6 79.3v.3M129.6 79.7v.4M129.6 60.6l-.1 .2M129.6 63.6l-.1 .3M129.6 64.9l-.1 .3M129.6 65.3l-.1 .3M129.6 69.3l-.1 .2"/>
<path d="M129.6 70.6l-.1 .2M129.6 72.3l-.1 .3M129.6 73.6l-.1 .3M129.6 74.9l-.1 .3M129.6 76.7l-.1 .2M129.6 78l-.1 .2M129.6 79.3l-.1 .3M129.6 61l-.1 .1M129.6 61v.1M129.6 61.4l-.1 .1M129.6 61.4v.1M129.6 62.3l-.1 .1"/>
<path d="M129.6 62.3v.1M129.6 62.7l-.1 .1M129.6 62.7v.1M129.6 64l-.1 .1M129.6 64v.1M129.6 65.4h-.1M129.6 65.4h.1M129.6 66.6l-.1 .1M129.6 66.6v.1M129.6 67.1l-.1 .1M129.6 67.1v.1M129.6 68.4l-.1 .1"/>
<path d="M129.6 68.4v.1M129.6 69.7l-.1 .1M129.6 69.7v.1M129.6 70.1l-.1 .1M129.6 70.1v.1M129.6 71l-.1 .1M129.6 71v.1M129.6 72.7l-.1 .1M129.6 72.7v.1M129.6 74.1h-.1M129.6 74.1h.1M129.6 75.8l-.1 .1"/>
<path d="M129.6 75.8v.1M129.6 78.4l-.1 .1M129.6 78.4v.1M129.6 61.5v.2M129.6 62.8v.2M129.6 64.1v.3M129.6 66.7v.2M129.6 67.2v.2M129.6 68.5v.2M129.6 69.8v.2M129.6 70.2v.3M129.6 72.8v.3"/>
<path d="M129.6 74.1v.3M129.6 75.9v.2M129.6 78.5v.3M129.6 60.8v.1M129.6 61.2v.1M129.6 63.9h.1M129.6 65.2h.1M129.6 65.6v.1M129.6 66.9v.1M129.6 69.5v.1M129.6 70h.1M129.6 70.8v.1"/>
<path d="M129.6 71.3h.1M129.6 72.6v.1M129.6 73.9v.1M129.6 74.3v.1M129.6 75.2v.1M129.6 75.7h.1M129.6 75.6v.1M129.6 76.9v.1M129.6 78.2v.1M129.6 78.7v.1M129.6 79.6h.1M129.5 80.2l.1 .3"/>
<path d="M129.5 81.1v.2M129.5 81.5l.1 .3M129.5 84.6l.1 .3M129.5 85.4v.3M129.5 85.9l.1 .3M129.5 87.2l.1 .3M129.5 89.8l.1 .3M129.5 90.3l.1 .2M129.5 91.6l.1 .2M129.5 92.9l.1 .2M129.5 95.9l.1 .3M129.5 97.3l.1 .2"/>
<path d="M129.5 99l.1 .2M129.5 99.8v.2M129.5 80.2h.1M129.5 81.3l.1 .1M129.5 81.3h.1M129.5 81.1h.1M129.5 81.5h.1M129.5 82.6l.1 .1M129.5 82.6h.1M129.5 83.9l.1 .1M129.5 83.9h.1M129.5 84.3h.1"/>
<path d="M129.5 84.2h.1M129.5 84.6h.1M129.5 85.2l.1 .1M129.5 85.2h.1M129.5 85.7h.1M129.5 85.9h.1M129.5 87.2h.1M129.5 88.3l.1 .1M129.5 88.3h.1M129.5 88.7l.1 .1M129.5 89.6l.1 .1M129.5 89.6h.1"/>
<path d="M129.5 90h.1M129.5 90.3h.1M129.5 91.3l.1 .1M129.5 91.3h.1M129.5 91.6h.1M129.5 93.1h.1M129.5 92.9h.1M129.5 94h.1M129.5 94.4h.1M129.5 95.7l.1 .1M129.5 95.7h.1M129.5 95.5h.1"/>
<path d="M129.5 95.9h.1M129.5 97l.1 .1M129.5 97h.1M129.5 97.3h.1M129.5 98.7l.1 .1M129.5 99h.1M129.5 99.6l.1 .1M129.5 99.6h.1M129.6 80.1v.1M129.6 80.5v.1M129.6 80.9v.1M129.6 81.4v.1"/>
<path d="M129.6 81.8v.1M129.6 82.2v.2M129.6 82.7v.1M129.6 83.1v.1M129.6 83.5v.2M129.6 84v.1M129.6 84.4v.1M129.6 84.9v.1M129.6 85.3v.1M129.6 85.7v.1M129.6 86.2v.1M129.6 86.6v.1"/>
<path d="M129.6 87.1h.1M129.6 87.5v.1M129.6 87.9v.1M129.6 88.4h.1M129.6 88.8v.1M129.6 89.2v.1M129.6 89.7v.1M129.6 90.1v.1M129.6 90.5v.1M129.6 90.9v.2M129.6 91.4v.1M129.6 91.8v.2"/>
<path d="M129.6 92.3v.1M129.6 92.7v.1M129.6 93.1v.2M129.6 93.6v.1M129.6 94v.1M129.6 94.5h.1M129.6 94.9v.1M129.6 95.3v.1M129.6 95.8v.1M129.6 96.2v.1M129.6 96.6v.1M129.6 97.1v.1"/>
<path d="M129.6 97.5v.1M129.6 97.9v.2M129.6 98.4v.1M129.6 98.8v.1M129.6 99.2v.2M129.6 99.7v.1M129.6 80.6v.3M129.6 81.9v.3M129.6 82.4v.2M129.6 82.8v.3M129.6 83.2v.3M129.6 83.7v.2"/>
<path d="M129.6 84.1v.3M129.6 85v.2M129.6 85.4v.3M129.6 86.3v.3M129.6 86.7v.4M129.6 87.6v.3M129.6 88v.3M129.6 88.4v.4M129.6 88.9v.3M129.6 89.3v.3M129.6 90.6v.3M129.6 91.1v.2"/>
<path d="M129.6 92v.3M129.6 92.4v.3M129.6 93.3v.3M129.6 93.7v.3M129.6 94.1v.4M129.6 94.5v.4M129.6 95v.3M129.6 95.4v.3M129.6 96.3v.3M129.6 96.7v.3M129.6 97.6v.3M129.6 98.1v.3"/>
<path d="M129.6 99.4v.2M129.6 99.8v.2M129.6 82.4l-.1 .2M129.6 83.7l-.1 .2M129.6 85l-.1 .2M129.6 88l-.1 .3M129.6 88.4l-.1 .3M129.6 89.3l-.1 .3M129.6 91.1l-.1 .2M129.6 93.7l-.1 .3M129.6 95.4l-.1 .3M129.6 96.7l-.1 .3"/>
<path d="M129.6 98.5l-.1 .3M129.6 99.4l-.1 .2M129.6 80.2h-.1M129.6 80.2h.1M129.6 81l-.1 .1M129.6 81v.1M129.6 81.5h-.1M129.6 81.5h.1M129.6 84.5l-.1 .1M129.6 84.5v.1M129.6 85.4l-.1 .1M129.6 85.4v.1"/>
<path d="M129.6 85.8l-.1 .1M129.6 85.8v.1M129.6 87.1l-.1 .1M129.6 87.1v.1M129.6 89.8h-.1M129.6 89.8h.1M129.6 90.2l-.1 .1M129.6 90.2v.1M129.6 91.5l-.1 .1M129.6 91.5v.1M129.6 92.8l-.1 .1M129.6 92.8v.1"/>
<path d="M129.6 94.2h-.1M129.6 94.2h.1M129.6 95.9h-.1M129.6 95.9h.1M129.6 97.2l-.1 .1M129.6 97.2v.1M129.6 98.5l-.1 .1M129.6 98.5v.1M129.6 98.9l-.1 .1M129.6 98.9v.1M129.6 99.8l-.1 .1M129.6 99.8v.1"/>
<path d="M129.6 80.2v.3M129.6 81.1v.2M129.6 81.5v.3M129.6 84.6v.3M129.6 85.9v.3M129.6 87.2v.3M129.6 89.8v.3M129.6 90.3v.2M129.6 91.6v.2M129.6 92.9v.2M129.6 95.9v.3M129.6 97.3v.2"/>
<path d="M129.6 98.5v.3M129.6 99v.2M129.6 81.3v.1M129.6 82.6v.1M129.6 83.9v.1M129.6 85.2v.1M129.6 85.7h.1M129.6 88.3v.1M129.6 88.7h.1M129.6 89.6v.1M129.6 91.3v.1M129.6 93.1h.1"/>
<path d="M129.6 94h.1M129.6 95.7v.1M129.6 97v.1M129.6 98.7v.1M129.6 99.6v.1M129.5 103.3l.1 .3v-.3M129.5 101.6l.1 .3M129.5 102.9l.1 .3M129.5 100l.1 .1M129.5 100h.1M129.5 101.4h.1M129.5 101.6h.1"/>
<path d="M129.5 102.7l.1 .1M129.5 102.7h.1M129.5 103.1h.1M129.5 102.9h.1M129.5 103.3h.1M129.6 100.1v.1M129.6 100.6v.1M129.6 101v.1M129.6 101.4v.1M129.6 101.9v.1M129.6 102.3v.1M129.6 102.8h.1"/>
<path d="M129.6 103.2v.1M129.6 100.2v.4M129.6 100.7v.3M129.6 101.1v.3M129.6 102v.3M129.6 102.4v.3M129.6 101.1l-.1 .3M129.6 102.4l-.1 .3M129.6 101.5l-.1 .1M129.6 101.5v.1M129.6 102.8l-.1 .1M129.6 102.8v.1"/>
<path d="M129.6 103.3h-.1M129.6 103.3h.1M129.6 101.6v.3M129.6 102.9v.3M129.6 100v.1M129.6 101.4h.1M129.6 102.7v.1"/>
</g>
<!-- layer: 0 -->
<g fill="#0f0" stroke="#0f0" stroke-width=".21">
<path d="M143 51v2.1zM143 51v2.1z"/>
<path d="M143 53.2l-.2 .2zM143 53.2l-.1 .2z"/>
<path d="M142.8 53.4l.1 1.1zM142.8 53.4l.1 1.1z"/>
<path d="M142.8 54.5l.1 1zM142.8 54.5l.1 1z"/>
<path d="M142.8 55.5l.2 .2zM142.8 55.5l.2 .2z"/>
<path d="M143 55.7v2.2zM143 55.7v2.2z"/>
<path d="M142 199.8v1.8zM142 199.8v1.8z"/>
<path d="M142 201.6l-.2 .2zM142 201.6l-.1 .2z"/>
<path d="M141.8 201.8l.1 .9zM141.8 201.8l.1 .9z"/>
<path d="M141.8 202.7l.1 .9zM141.8 202.7l.1 .9z"/>
<path d="M141.8 203.6l.2 .1zM141.8 203.6l.2 .1z"/>
<path d="M142 203.7v1.8zM142 203.7v1.8z"/>
</g>
<g fill="none" stroke="#f00" stroke-width=".21">
<path d="M141.5 50.6h1M141.5 58.3h1M142 50.1v1M142 57.8v.9M143.7 50.6h1M143.7 53.3h1M143.7 58.3h1M143.7 55.6h1M144.2 50.1v1M144.2 52.8v1M144.2 55.1v1M144.2 57.8v.9"/>
<path d="M56.5 197.2v.5M58.6 197.2v.5M141.3 197.2v.4M143.3 197.2v.4M56.6 202.8h2"/>
</g>
<path d="M59.5 57.4v4" fill="none" stroke="#b88a5c" stroke-width=".21"/>
<path d="M59.8 53.9h-.3v.3" fill="none" stroke="#b85c8a" stroke-width=".21"/>
<g fill="none" stroke="#0f0" stroke-width=".25">
<path d="M142 199.8v5.7M139.2 202.2v1M139.3 202.1v1.2zM139.3 202.9v.1M139.3 201.9v.6h.4M139.3 202.4v.1M139.7 203l-.4-.1v.6M139.7 202.4v.1M139.7 203.2h1.2M140.9 201.9h-1.6v.5h.4v-.3h1.2M140.9 203.2h-1.2v-.2h-.4v.5h1.6M140.9 201.7l.2-.1v2.1l-.2-.1z"/>
<path d="M140.9 202.7h-1.6h1.6M141.1 201.6h.3v2.1h-.3M141.6 200.1l.1 5.1-.1-2.5v2.1l-.2-.2v-3.8l.2-.3v2.2zM141.7 200.1v-.3h.3v1.8l-.2 .2 .2 3.7h-.3v-.3M142 202.2h-3v.9h3M142 201.6v2.1"/>
<circle cx="56.4" cy="55.8" r=".36"/>
<circle cx="56.4" cy="52.9" r=".36"/>
<circle cx="56.4" cy="49.6" r=".36"/>
<circle cx="56.4" cy="59.1" r=".36"/>
<circle cx="59.1" cy="59.1" r=".36"/>
<circle cx="59.1" cy="49.6" r=".36"/>
<circle cx="59.1" cy="52.9" r=".36"/>
<circle cx="59.1" cy="55.8" r=".36"/>
</g>
<g fill="none" stroke="#f00" stroke-width=".25">
<path d="M55.6 54.4h2.4M55.7 49.6h1.3M55.7 52.9h1.3M55.7 59.1h1.3M55.7 55.8h1.3M56.4 49v1.2M56.4 52.3v1.2M56.4 55.2v1.2M56.4 58.5v1.2M57 52.8h.7M57.1 56h.6M58.5 49.6h1.2"/>
<path d="M58.5 52.9h1.2M58.5 59.1h1.2M58.5 55.8h1.2M59.1 49v1.2M59.1 52.3v1.2M59.1 55.2v1.2M59.1 58.5v1.2M56 202.8h1.8M57 201.6h.5M57.1 204h.4"/>
</g>
<g fill="none" stroke="#0ff" stroke-width=".25">
<path d="M140.1 52.5v.2M129.5 212.2v.4l-.6 .1h.7v-.5M130 212.7h2l-.2 .2h-1.6zM130.7 212.2v.6h.5v-.6M131.1 210.2h.5v1.1h-.5zM131.3 210.5h.1zM131.3 210.9l.1 .1zM132.5 209.3h-4.1v2.9h4.1M132.6 209.7l.1 .2zM132.6 211.5l.1 .1zM132.8 208.8v3.8M135.4 213.3h3.9"/>
<path d="M135.6 213.9h3.6zM135.7 213.5l.1 .4zM135.9 213.7l.1 .2zM136.1 213.7l.1 .2zM136.2 213.5l.1 .4zM136.6 208.5h2.1v4.5h-2.1zM136.6 208.8h-4l-.1 .2v3.4l.1 .2h4M136.8 209.1h.1zM136.8 212.3l.1 .1zM136.8 213.7h.2v.2h-.2zM137 208.5v4.5M137 213.7l.1 .2z"/>
<path d="M137.2 213.7l.1 .2zM137.3 213.6l.1 .3zM137.5 213.7v.2zM137.6 213.7l.1 .2zM137.8 213.7l.1 .2zM138.4 213.5l.1 .4zM138.6 213.7l.1 .2zM138.7 212.3h.2l-.2 .1M138.7 213.7l.1 .2zM138.7 212.5h1M139 213.5v.4zM139.3 213.1v1"/>
<path d="M139.4 212.7h.3v.4l-.1-.3h-.2v1.3zM139.4 213.1h-4v1h4M139.4 212.2h2.6M139.4 211.8v.1M139.4 212.2v.1M139.4 208.6v.1M139.4 209.1v.1M139.6 213h.2M139.6 212.9h.1M139.7 209.5h.8v-.3h1.5v-.6h-2.3v4.5M139.7 209.7h-1v1.6h1M139.7 208.8h-.3v.1v.2h.3"/>
<path d="M139.7 208.7h-.3v.5h.3M139.7 209.1h2.3M139.7 208.8h2.3M139.7 211.7h2.3v.9h-2.3M139.7 211.8h-.3v.6h.3M140.5 212.6l-.6 .6-.2-.1M142 211.9h-2.6v.3"/>
<circle cx="131.4" cy="210.5" r=".06"/>
<circle cx="131.4" cy="211" r=".06"/>
<circle cx="132.7" cy="209.8" r=".06"/>
<circle cx="132.7" cy="211.5" r=".06"/>
<circle cx="136.9" cy="212.3" r=".06"/>
<circle cx="136.9" cy="209.1" r=".06"/>
</g>
<!-- layer: TEBLE BOX -->
<path d="M140.1 56v.4M140.1 52.7v.2" fill="none" stroke="#0ff" stroke-width=".25"/>
<!-- layer: 0 -->
<path d="M56.4 197.3v.3M56.7 197.3v.3M58.5 197.3v.3M58.8 197.3v.3M141.2 197.3v.2M141.4 197.3v.2M143.1 197.3v.2M143.4 197.3v.2M57.5 203.3h.2M57.5 202.2h.2" fill="none" stroke="#ff0" stroke-width=".21"/>
<!-- layer: TEBLE BOX -->
<path d="M31 236.4h38.9v4h-38.9z" fill="none" stroke="#000" stroke-width=".25"/>
<!-- layer: labeling -->
<g fill="none" stroke="#b85cb8" stroke-width=".21">
<path d="M139.8 103.7h3.2v6h-3.2z"/>
<circle cx="140.7" cy="104.6" r=".36"/>
<circle cx="140.7" cy="106.5" r=".36"/>
<circle cx="140.8" cy="108.3" r=".36"/>
</g>
<!-- layer: TEBLE BOX -->
<g fill="#00f" stroke="#00f" stroke-width=".21">
<path d="M140.5 104.4h.4z"/>
<path d="M140.3 104.9h.7l-.1 .1z"/>
<path d="M140.5 106.2h.4z"/>
<path d="M140.3 106.7h.7l-.1 .2z"/>
<path d="M140.6 108h.3z"/>
<path d="M140.4 108.5h.7l-.2 .1z"/>
<path d="M140.3 104.5h.7l-.5-.1zM140.5 104.4l.5 .1z"/>
<path d="M140.3 104.5v.2h.7zM140.3 104.5h.7v.2z"/>
<path d="M140.3 104.7v.2h.7zM140.3 104.7h.7v.2z"/>
<path d="M140.3 104.9l.6 .1zM140.5 105h.4z"/>
<path d="M140.5 106.2l-.2 .2h.7zM140.5 106.2h.4l.1 .2z"/>
<path d="M140.3 106.4v.2h.7zM140.3 106.4h.7v.2z"/>
<path d="M140.3 106.6v.1h.7zM140.3 106.6h.7v.1z"/>
<path d="M140.3 106.7l.2 .2h.4zM140.5 106.9h.4z"/>
<path d="M140.4 108.1h.7l-.5-.1zM140.6 108l.5 .1z"/>
<path d="M140.4 108.1l-.1 .2h.8zM140.4 108.1h.7v.2z"/>
<path d="M140.3 108.3l.1 .2h.7zM140.3 108.3h.8v.2z"/>
<path d="M140.4 108.5l.5 .1zM140.6 108.6h.3z"/>
</g>
<g font-size="3.6">
<text x="31.8" y="249.9">ALUMINUM ROLLING</text>
<text x="39.5" y="254">SHUTTER</text>
</g>
<g font-size="3.3">
<text x="58" y="33.9">200</text>
<text x="137.7" y="39.3">200</text>
<text x="150.8" y="57.2" transform="rotate(-90 150.8 57.2)">350</text>
<text x="160.1" y="55.5">INDIRECT</text>
<text x="160.2" y="59.4">DRIVE</text>
<text x="51.5" y="72.8" transform="rotate(-90 51.5 72.8)">50</text>
<text x="41.7" y="86.2">ALU. SLAT</text>
<text x="42.1" y="107.4">GUIDE</text>
<text x="45.3" y="103.4">ALU.</text>
<text x="36.2" y="119.5">BOTTOM</text>
<text x="43.1" y="115.5">ALU.</text>
<text x="52.2" y="125.5">75</text>
<text x="144.4" y="124.9">75 guide</text>
<text x="146.5" y="143.3">EXISTING STRUCTURE</text>
<text x="170.6" y="208.3" transform="rotate(-90 170.6 208.3)">500</text>
</g>
<g font-size="3.1">
<text x="159.5" y="243.8">NIHVA TECHNOLOGIES</text>
<text x="163.5" y="247.4">PVT. LTD.</text>
<text x="181" y="247.4">PUNE</text>
</g>
<g font-size="3">
<text x="75.3" y="247.3">ALL DIMENSION ARE IN mm</text>
<text x="121" y="259.3">CLIENT -FERRERO INDIA PVT. LTD.</text>
<text x="121" y="263.3">PROJECT -</text>
<text x="120.8" y="267.7">SITE -BARAMATI</text>
<text x="120.9" y="272.2">DWG. NO. -NIHVA/17-18/0250</text>
<text x="120.3" y="276.6">SCALE: NTS</text>
<text x="127" y="280.7">If any queries contact : projects@nihva.com</text>
<text x="148.1" y="276.5">WT:</text>
<text x="170.2" y="276.6">SHEET: 01 OF 01</text>
</g>
<g font-size="2.6">
<text x="71.9" y="24.6">MS BRACKET &amp;</text>
<text x="71.9" y="27.8">BEARING ASSEMBLY</text>
<text x="154.2" y="29.8">MS PLATE</text>
<text x="154.2" y="32.9">FOR</text>
<text x="87.6" y="39.8">MS SHAFT</text>
<text x="106.7" y="39.6">HOOD COVER</text>
<text x="154.2" y="36.1">BRACKET</text>
<text x="154.2" y="39.3">MOUNTING</text>
<text x="157.8" y="104" transform="rotate(-90 157.8 104)">CLEAR HEIGHT 1140</text>
<text x="165.2" y="103.4" transform="rotate(-90 165.2 103.4)">TOTAL HEIGHT 1190</text>
<text x="172.1" y="109.7">PUSH BUTTON</text>
<text x="86.7" y="171.6">CLEAR WIDTH 1490</text>
<text x="87.1" y="176.4">TOTAL WIDTH 1590</text>
</g>
<g font-size="2.5">
<text x="46.1" y="243.1">TITLE</text>
<text x="166.8" y="250.5">Tel : 020 66304033</text>
<text x="91.2" y="255">SIGN</text>
<text x="108.3" y="254.8">DATE</text>
<text x="163.8" y="255.5">Website:- www.nihva.com</text>
<text x="163.8" y="253">Email:- info@nihva.com</text>
<text x="86.4" y="258.3">SURAJ</text>
<text x="86.4" y="262.7">SHEKHAR</text>
<text x="106.8" y="258.9">26/10/15</text>
<text x="106.8" y="263.3">26/10/15</text>
<text x="39.7" y="264.1">CLIENT APPROVAL</text>
<text x="86.4" y="272">SHEKHAR.</text>
<text x="106.8" y="272.1">26/10/15</text>
</g>
<g font-size="2.4">
<text x="111.4" y="224.5">INDIRECT DRIVE</text>
<text x="111.4" y="227.3">MOTOR WITH CHAIN</text>
<text x="111.4" y="230.2">FOR MANUAL OPERATION</text>
</g>
<g font-size="2.3">
<text x="18.6" y="179.9">200 mm FREE SPACE</text>
<text x="155.3" y="179.1">required for motor installation</text>
<text x="157.6" y="175.3">MIN. 300 mm free space</text>
<text x="22.8" y="183.7">FOR GUIDE &amp;</text>
<text x="16.4" y="187.6">BRACKET INSTALLATION</text>
</g>
<g font-size="2.2">
<text x="70.4" y="262.7">CHECK</text>
<text x="70.5" y="258.8">DRAWN</text>
<text x="70.5" y="267.6">REV.</text>
<text x="70.5" y="272">APPRD.</text>
<text x="70.5" y="276.5">MFG</text>
<text x="70.5" y="280.9">Ref. No.</text>
</g>
</svg>
